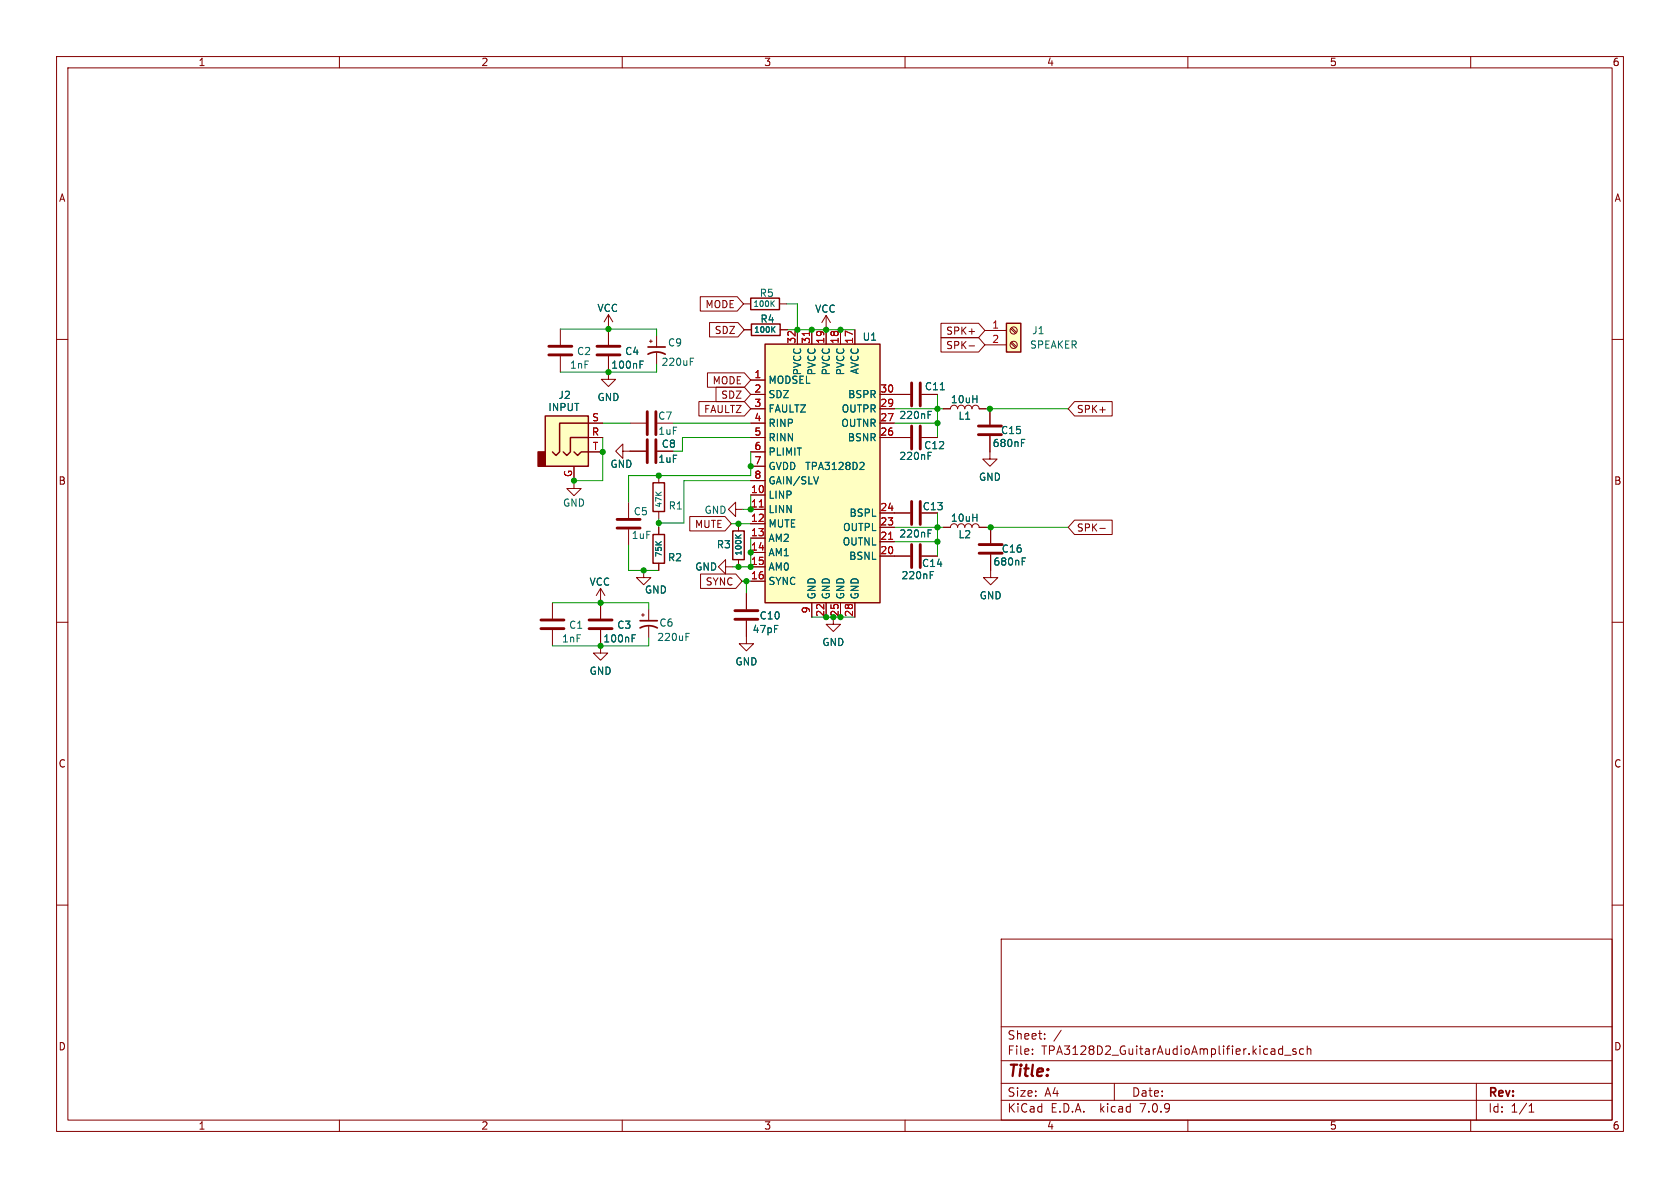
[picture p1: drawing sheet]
<svg xmlns="http://www.w3.org/2000/svg" width="297mm" height="210mm" viewBox="0 0 297 210" stroke-linecap="round" stroke-linejoin="round" font-family="sans-serif">
<g fill="none" stroke="#840000" stroke-width=".18">
<path d="M10 10h277v190h-277zM12 12h273v186h-273zM60 10v2M110 10v2M160 10v2M210 10v2M260 10v2M10 60h2M99.1 58.2v2.8M107.6 55.6l-.8 1.3M107.6 55.6v5.4M107.6 55.6l.7 1.3"/>
<path d="M116.1 59.3v2M123.8 52.5h6.5l1.1 1.2-1.1 1.3h-6.5zM125.4 57h5.1l1.1 1.3-1.1 1.3h-5.1zM131.4 53.7h1.3M131.6 58.3h1.2M137.8 53.7h1.3M137.9 58.3h1.3M141 58.3v2.5M143.5 58.3v2.5M146 55.8l-.7 1.2M146 55.8v5M146 55.8l.8 1.2"/>
<path d="M148.6 58.3v2.5M151.1 58.3v2.5M166.3 57.1h6.7l1.1 1.3-1.1 1.3h-6.7zM166.3 59.7h6.7l1.1 1.3-1.1 1.2h-6.7zM171.3 58.6h1M174.1 58.4h3.8M178.7 58.1l.8 .8M178.8 57.9l.9 .9M285 60h2M99.1 63v2.8M104 74.8h2.6M104 77.3h2.6"/>
<path d="M104 79.9h2.6M107.6 63v4.1h1.2l-1.2 1.2-1.3-1.2h1.3M110.1 79.8v-1.3l-1.3 1.3 1.3 1.2v-1.2h4.1M111.4 74.8h2.8M114.8 60.3h.5M115.1 60.1v.5M116.1 62.4v2M116.2 79.8h2.8M123.6 71h8l1.1 1.3-1.1 1.2h-8zM125.1 65.9h6.5l1.1 1.3-1.1 1.3h-6.5zM126.6 68.5h5l1.1 1.2-1.1 1.3h-5zM132.7 74.8h2.6"/>
<path d="M132.7 67.2h2.6M132.7 69.7h2.6M132.7 77.3h2.6M132.7 72.3h2.6M132.7 79.9h2.6M155.6 74.8h2.5M155.6 69.7h5.3M155.6 77.3h5.3M155.6 72.3h2.5M162.9 77.3h2.8M166.8 72.3h1.2a.64 .64 0 0 1 .7-.7 .64 .64 0 0 1 .6 .7 .64 .64 0 0 1 .6-.7 .64 .64 0 0 1 .7 .7 .64 .64 0 0 1 .6-.7 .64 .64 0 0 1 .6 .7 .64 .64 0 0 1 .7-.7 .64 .64 0 0 1 .6 .7h1.3M171.3 61.1h1"/>
<path d="M174.1 61h3.8M175 77.1v4.1h1.3l-1.3 1.2-1.3-1.2h1.3M175 72.3v2.8M178.7 60.6l.8 .9M178.8 60.5l.9 .8M190 71h6.6v2.5h-6.6l-1.2-1.2zM101.5 85.1v1.3h1.2l-1.2 1.2-1.3-1.2h1.3M101.5 82.4v2.6M111.1 88.8v2.8M111.1 93.6v2.8M116.5 84.1v1.2M116.5 90.4v1.3"/>
<path d="M116.5 93.2v1.3M116.5 99.6v1.2M121.9 91.3h6.3l1.1 1.3-1.1 1.3h-6.3zM130 90v-1.2l-1.2 1.2 1.2 1.3v-1.3h1.3M130.6 92.6v1.3M130.6 98.9v1.3M132.7 87.5h2.6M132.7 90h2.6M132.7 92.6h2.6M132.7 95.1h2.6M132.7 97.7h2.6M132.7 82.4h2.6"/>
<path d="M132.7 85h2.6M155.6 90.7h5.3M155.6 98.3h5.3M155.6 95.8h2.5M155.6 93.2h2.5M162.9 98.3h2.8M166.8 93.2h1.2a.64 .64 0 0 1 .7-.6 .64 .64 0 0 1 .6 .6 .64 .64 0 0 1 .6-.6 .64 .64 0 0 1 .7 .6 .64 .64 0 0 1 .6-.6 .64 .64 0 0 1 .6 .6 .64 .64 0 0 1 .7-.6 .64 .64 0 0 1 .6 .6h1.3M175.1 98v4.1h1.3l-1.3 1.3-1.2-1.3h1.2M175.1 93.2v2.8M190 91.9h6.6v2.6h-6.6l-1.2-1.3zM194.4 93.4h1M10 110h2"/>
<path d="M97.7 106.6v2.7M97.7 111.4v2.8M106.2 111.4v4h1.2l-1.2 1.3-1.3-1.3h1.3M106.2 104v5.3M106.2 104l-.8 1.3M106.2 104l.7 1.3M113.4 108.7h.5M113.7 108.5v.5M113.8 100.8v1.3h1.3l-1.3 1.3-1.3-1.3h1.3M114.7 107.7v2M114.7 110.7v2.1M123.8 101.5h6.3l1.1 1.2-1.1 1.3h-6.3z"/>
<path d="M128.3 100.2v-1.3l-1.3 1.3 1.3 1.3v-1.3h1.2M132 109.7v4.1h1.2l-1.2 1.3-1.3-1.3h1.3M132 104.9v2.8M132.7 100.2h2.6M132.7 102.7h2.6M143.5 106.6v2.5M146 106.6v2.5M147.3 109.1v1.3h1.3l-1.3 1.2-1.3-1.2h1.3M148.6 106.6v2.5M151.1 106.6v2.5M285 110h2M10 160h2"/>
<path d="M285 160h2M177 166h108v32h-108zM60 198v2M110 198v2M160 198v2M177 194.5h108M177 191.5h108M177 187.5h108M177 181.5h108M182.5 186.3v.1M182.5 185.5v.1M184.7 183.6v.1"/>
<path d="M184.7 182.8v.1M187.6 182.1l-1.3 2M197 191.5v3M210 198v2M226.2 186.3h.5M226.2 185.5h.5M226.7 184.9v1.5M227.1 186.5h1.1M229.1 185.5l-.4-.1-.2 .2 .1 .2 .5 .2v.3h-.6M230.5 185.5l-.5-.1-.3 .3v.4l.2 .2h.6M231.1 185.5l.2-.1 .4 .1v.9M231.1 184.9v1.5"/>
<path d="M260 198v2M261 191.5v6.5M270.3 196.6h.9M270.3 195.5l.4-.4v1.5"/>
<circle cx="179.2" cy="58.4" r=".63"/>
<circle cx="179.2" cy="61" r=".63"/>
</g>
<path d="M132.7 52.7h5.1v2h-5.1zM132.8 57.3h5.1v2h-5.1zM177.9 57.2h2.6v5h-2.6zM96.4 73.5h7.6v8.9h-7.6zM101.5 79.9l.6 .6 .6-.6h1.3M104 77.3h-3.2v2.6l-.6 .6-.6-.6M104 74.8h-5.1v5.1l-.6 .6-.6-.6M135.3 60.8h20.3v45.8h-20.3zM115.4 85.3h2.1v5.1h-2.1zM115.4 94.5h2.1v5.1h-2.1zM129.5 93.9h2.1v5h-2.1z" fill="none" stroke="#840000" stroke-width=".25"/>
<g fill="none" stroke="#006464" stroke-width=".18">
<path d="M136.5 53.6l.4 .6M136.6 58.2l.4 .5M136.9 53.2l-.6 .5M137 57.7l-.6 .6M113.1 64.4h.5M113.1 63.8h.6M122 63.9h.5M122 63.3h.6M164.1 73.3h.4M164.1 72.7h.6M166.2 68.9h.8M180.6 78.3h.4"/>
<path d="M180.6 77.7h.6M130 94.5l.6 .6M131 94.5l-.6 .5M144.7 84.3l-.4 1.2M152.2 81.7l.4 .1 .2 .3-.8 .9h.8M164.1 94.3h.4M164.1 93.7h.6M164.1 80.6h.4M180.7 99.2h.4M180.7 98.6h.6M111.7 112.8h.5M111.7 112.2h.7"/>
<path d="M121.3 112.6h.4M121.3 112h.6M164.5 101.6h.4"/>
</g>
<g fill="none" stroke="#840000" stroke-width=".51">
<path d="M97 61.2h4.1M97 62.7h4.1M105.5 61.2h4.1M105.5 62.7h4.1M114.4 72.8v4M114.4 77.7v4.1M116 72.8v4M116 77.7v4.1M161.2 67.7v4.1M161.2 75.3v4.1M162.7 67.7v4.1M162.7 75.3v4.1"/>
<path d="M173 75.3h4M173 76.8h4M109.1 93.3h4.1M109.1 91.8h4.1M161.2 88.6v4.1M161.2 96.3v4M162.7 88.6v4.1M162.7 96.3v4M173.1 96.3h4.1M173.1 97.8h4.1M95.6 109.6h4.1M95.6 111.1h4.1"/>
<path d="M104.1 109.6h4.1M104.1 111.1h4.1M129.9 108h4.1M129.9 109.5h4.1"/>
</g>
<g fill="#ffffc2" stroke="#ffffc2" stroke-width=".18">
<path d="M135.3 60.8h20.3v45.8h-20.3z"/>
<path d="M96.4 73.5h7.6v8.9h-7.6z"/>
<path d="M177.9 57.2h2.6v5h-2.6z"/>
</g>
<path d="M143.1 58.6v.7M134.2 89.6h.8M157.1 95.3h.7" fill="none" stroke="#a90000" stroke-width=".18"/>
<path d="M114.6 62.6a3.2 3.2 0 0 1 3 0M114.6 61.3h3M113.2 111a3.2 3.2 0 0 1 3 0M113.2 109.7h3" fill="none" stroke="#840000" stroke-width=".3"/>
<path d="M95.1 79.9h1.3v2.5h-1.3z" fill="#840000" stroke="#840000" stroke-width=".25"/>
<g fill="none" stroke="#009600" stroke-width=".18">
<path d="M99.1 58.2h17v1.1M139.1 53.7h1.9v4.6M139.2 58.3h11.9M106.6 74.8h4.8M106.6 77.3v7.7h-5.1v.1M116.1 64.4v1.4h-17M119 74.8h13.7M132.7 77.3h-12.1v2.5h-1.6M132.7 79.9v4.2h-21.6v4.7M158.1 74.8h7.6M158.1 72.3h8.7M165.7 69.7v7.6"/>
<path d="M174.4 72.3h14.4M111.1 96.4v4.4h5.4M116.5 91.7v1.5M129.3 92.6h3.4M132.7 87.5v2.5h-1.4M132.7 95.1v5.1h-3.2M132.7 85h-11.8v7.5h-4.4M158.1 93.2h8.7M158.1 95.8h7.6M165.7 90.7v7.6M174.4 93.2h14.4M97.7 106.6h17v1.1"/>
<path d="M114.7 112.8v1.4h-17M131.2 102.7h1.5M132 102.7v2.2M143.5 109.1h3.8M148.6 109.1h2.5"/>
</g>
<g fill="#009600" stroke="#009600" stroke-width=".18">
<circle cx="148.6" cy="109.1" r=".46"/>
<circle cx="141" cy="58.3" r=".46"/>
<circle cx="143.5" cy="58.3" r=".46"/>
<circle cx="132.7" cy="82.4" r=".46"/>
<circle cx="130.6" cy="92.6" r=".46"/>
<circle cx="132.7" cy="90" r=".46"/>
<circle cx="148.6" cy="58.3" r=".46"/>
<circle cx="146" cy="58.3" r=".46"/>
<circle cx="146" cy="109.1" r=".46"/>
<circle cx="101.5" cy="85" r=".46"/>
<circle cx="107.6" cy="65.8" r=".46"/>
<circle cx="106.6" cy="79.9" r=".46"/>
<circle cx="116.5" cy="84.1" r=".46"/>
<circle cx="107.6" cy="58.2" r=".46"/>
<circle cx="132.7" cy="97.7" r=".46"/>
<circle cx="132.7" cy="100.2" r=".46"/>
<circle cx="113.8" cy="100.8" r=".46"/>
<circle cx="132" cy="102.7" r=".46"/>
<circle cx="130.6" cy="100.2" r=".46"/>
<circle cx="106.2" cy="114.2" r=".46"/>
<circle cx="106.2" cy="106.6" r=".46"/>
<circle cx="116.5" cy="92.5" r=".46"/>
<circle cx="165.7" cy="74.8" r=".46"/>
<circle cx="175" cy="72.3" r=".46"/>
<circle cx="165.7" cy="93.2" r=".46"/>
<circle cx="165.7" cy="95.8" r=".46"/>
<circle cx="175.1" cy="93.2" r=".46"/>
<circle cx="165.7" cy="72.3" r=".46"/>
</g>
<text font-size="2.8" fill="#840000" x="178" y="190.9">Title:</text>
<g font-size="2.1" fill="#840000">
<text x="178" y="184">Sheet:</text>
<text x="178" y="186.7">File:</text>
<text x="184.1" y="186.7">TPA3128D2_GuitarAudioAmplifier.kicad_sch</text>
<text x="178" y="196.9">KiCad</text>
<text x="178" y="194.1">Size:</text>
<text x="184.7" y="194.1">A4</text>
<text x="185.7" y="196.9">E.D.A.</text>
<text x="194.6" y="196.9">kicad</text>
<text x="200" y="194.1">Date:</text>
<text x="201.8" y="196.9">7.0.9</text>
<text x="263" y="194.3">Rev:</text>
<text x="263" y="196.9">Id:</text>
<text x="267.1" y="196.9">1/1</text>
</g>
<g font-size="1.8" fill="#840000">
<text x="35" y="11.9">1</text>
<text x="85" y="11.9">2</text>
<text x="135" y="11.9">3</text>
<text x="185" y="11.9">4</text>
<text x="235" y="11.9">5</text>
<text x="285" y="11.9">6</text>
<text x="10.3" y="35.9">A</text>
<text x="285.3" y="35.9">A</text>
<text x="124.6" y="54.7">MODE</text>
<text x="126.3" y="59.2">SDZ</text>
<text x="167.2" y="59.4">SPK+</text>
<text x="167.2" y="61.9">SPK-</text>
<text x="125.9" y="68.1">MODE</text>
<text x="127.4" y="70.7">SDZ</text>
<text x="163.4" y="69.2">C11</text>
<text x="124.4" y="73.2">FAULTZ</text>
<text x="190.3" y="73.2">SPK+</text>
<text x="10.3" y="85.9">B</text>
<text x="285.3" y="85.9">B</text>
<text x="122.8" y="93.5">MUTE</text>
<text x="163" y="90.4">C13</text>
<text x="190.3" y="94.2">SPK-</text>
<text x="124.7" y="103.7">SYNC</text>
<text x="10.3" y="135.9">C</text>
<text x="285.3" y="135.9">C</text>
<text x="10.3" y="185.9">D</text>
<text x="285.3" y="185.9">D</text>
<text x="35" y="199.9">1</text>
<text x="85" y="199.9">2</text>
<text x="135" y="199.9">3</text>
<text x="185" y="199.9">4</text>
<text x="235" y="199.9">5</text>
<text x="285" y="199.9">6</text>
</g>
<g font-size="1.8" fill="#006464">
<text x="134.2" y="52.7">R5</text>
<text x="105.5" y="55.3">VCC</text>
<text x="134.3" y="57.3">R4</text>
<text x="144" y="55.5">VCC</text>
<text x="182.4" y="59.3">J1</text>
<text x="100.7" y="65.4">1nF</text>
<text x="101.9" y="63">C2</text>
<text x="108" y="65.4">100nF</text>
<text x="110.4" y="63">C4</text>
<text x="116.8" y="64.9">220uF</text>
<text x="118" y="61.4">C9</text>
<text x="152.4" y="60.4">U1</text>
<text x="182" y="61.8">SPEAKER</text>
<text x="98.6" y="70.7">J2</text>
<text x="105.5" y="71.1">GND</text>
<text x="135.8" y="68">MODSEL</text>
<text x="135.8" y="70.6">SDZ</text>
<text x="141.8" y="66.4" transform="rotate(-90 141.8 66.4)">PVCC</text>
<text x="144.4" y="66.4" transform="rotate(-90 144.4 66.4)">PVCC</text>
<text x="146.9" y="66.4" transform="rotate(-90 146.9 66.4)">PVCC</text>
<text x="149.5" y="66.4" transform="rotate(-90 149.5 66.4)">PVCC</text>
<text x="149.8" y="70.6">BSPR</text>
<text x="152" y="66.3" transform="rotate(-90 152 66.3)">AVCC</text>
<text x="168" y="71.5">10uH</text>
<text x="96.8" y="72.9">INPUT</text>
<text x="116.3" y="74.4">C7</text>
<text x="116.3" y="77.1">1uF</text>
<text x="135.8" y="73.1">FAULTZ</text>
<text x="135.8" y="75.7">RINP</text>
<text x="148.6" y="75.7">OUTNR</text>
<text x="148.7" y="73.1">OUTPR</text>
<text x="158.9" y="74.3">220nF</text>
<text x="169.3" y="74.4">L1</text>
<text x="176.9" y="76.9">C15</text>
<text x="107.8" y="82.9">GND</text>
<text x="116.3" y="82">1uF</text>
<text x="116.9" y="79.3">C8</text>
<text x="135.8" y="78.2">RINN</text>
<text x="135.8" y="80.7">PLIMIT</text>
<text x="135.8" y="83.3">GVDD</text>
<text x="142.2" y="83.3">TPA3128D2</text>
<text x="149.8" y="78.2">BSNR</text>
<text x="158.9" y="81.5">220nF</text>
<text x="163.3" y="79.6">C12</text>
<text x="175.4" y="79.2">680nF</text>
<text x="99.4" y="89.8">GND</text>
<text x="135.8" y="88.4">LINP</text>
<text x="135.8" y="85.8">GAIN/SLV</text>
<text x="173" y="85.2">GND</text>
<text x="111.6" y="95.5">1uF</text>
<text x="111.9" y="91.3">C5</text>
<text x="118.1" y="90.3">R1</text>
<text x="124.5" y="91">GND</text>
<text x="135.8" y="90.9">LINN</text>
<text x="135.8" y="93.4">MUTE</text>
<text x="135.8" y="96">AM2</text>
<text x="148.9" y="94.1">OUTPL</text>
<text x="150.1" y="91.5">BSPL</text>
<text x="158.9" y="95.2">220nF</text>
<text x="168" y="92.4">10uH</text>
<text x="169.3" y="95.4">L2</text>
<text x="118" y="99.4">R2</text>
<text x="122.8" y="101.1">GND</text>
<text x="126.6" y="97.1">R3</text>
<text x="135.8" y="98.5">AM1</text>
<text x="135.8" y="101.1">AM0</text>
<text x="148.9" y="96.6">OUTNL</text>
<text x="150" y="99.2">BSNL</text>
<text x="162.9" y="100.4">C14</text>
<text x="175.5" y="100.2">680nF</text>
<text x="177" y="97.9">C16</text>
<text x="104.1" y="103.7">VCC</text>
<text x="113.9" y="105.1">GND</text>
<text x="135.8" y="103.6">SYNC</text>
<text x="144.4" y="106" transform="rotate(-90 144.4 106)">GND</text>
<text x="146.9" y="106" transform="rotate(-90 146.9 106)">GND</text>
<text x="149.5" y="106" transform="rotate(-90 149.5 106)">GND</text>
<text x="152" y="106" transform="rotate(-90 152 106)">GND</text>
<text x="159.3" y="102.6">220nF</text>
<text x="173.1" y="106.1">GND</text>
<text x="99.3" y="113.8">1nF</text>
<text x="100.5" y="111.4">C1</text>
<text x="106.6" y="113.8">100nF</text>
<text x="109" y="111.4">C3</text>
<text x="116.1" y="113.5">220uF</text>
<text x="116.5" y="111">C6</text>
<text x="133" y="112.1">47pF</text>
<text x="134.2" y="109.7">C10</text>
<text x="104.1" y="119.5">GND</text>
<text x="129.9" y="117.8">GND</text>
<text x="145.3" y="114.4">GND</text>
</g>
<g font-size="1.8" fill="#a90000">
<text x="175.3" y="58.2">1</text>
<text x="140.7" y="60.9" transform="rotate(-90 140.7 60.9)">32</text>
<text x="143.3" y="60.9" transform="rotate(-90 143.3 60.9)">31</text>
<text x="145.8" y="60.9" transform="rotate(-90 145.8 60.9)">19</text>
<text x="148.3" y="60.9" transform="rotate(-90 148.3 60.9)">18</text>
<text x="150.9" y="60.9" transform="rotate(-90 150.9 60.9)">17</text>
<text x="175.3" y="60.7">2</text>
<text x="133.3" y="66.9">1</text>
<text x="133.3" y="69.5">2</text>
<text x="155.5" y="69.5">30</text>
<text x="104.5" y="77.1">R</text>
<text x="104.6" y="74.5">S</text>
<text x="133.3" y="72">3</text>
<text x="133.3" y="74.5">4</text>
<text x="133.3" y="77.1">5</text>
<text x="155.5" y="77.1">26</text>
<text x="155.5" y="74.5">27</text>
<text x="155.5" y="72">29</text>
<text x="104.7" y="79.6">T</text>
<text x="133.3" y="79.6">6</text>
<text x="133.3" y="82.2">7</text>
<text x="101.2" y="84.4" transform="rotate(-90 101.2 84.4)">G</text>
<text x="132.7" y="87.2">10</text>
<text x="132.7" y="89.8">11</text>
<text x="133.3" y="84.7">8</text>
<text x="132.7" y="92.3">12</text>
<text x="132.7" y="94.9">13</text>
<text x="155.5" y="95.5">21</text>
<text x="155.5" y="93">23</text>
<text x="155.5" y="90.4">24</text>
<text x="132.7" y="97.4">14</text>
<text x="132.7" y="99.9">15</text>
<text x="155.5" y="98">20</text>
<text x="132.7" y="102.5">16</text>
<text x="143.3" y="108.5" transform="rotate(-90 143.3 108.5)">9</text>
<text x="145.8" y="109.1" transform="rotate(-90 145.8 109.1)">22</text>
<text x="150.9" y="109.1" transform="rotate(-90 150.9 109.1)">28</text>
</g>
<text font-size="1.8" fill="#009600" x="148.3" y="109.1" transform="rotate(-90 148.3 109.1)">25</text>
<g font-size="1.4" fill="#006464">
<text x="133.1" y="54.4">100K</text>
<text x="133.2" y="59">100K</text>
<text x="117.2" y="89.8" transform="rotate(-90 117.2 89.8)">47K</text>
<text x="117.2" y="98.6" transform="rotate(-90 117.2 98.6)">75K</text>
<text x="131.3" y="98.3" transform="rotate(-90 131.3 98.3)">100K</text>
</g>
</svg>
